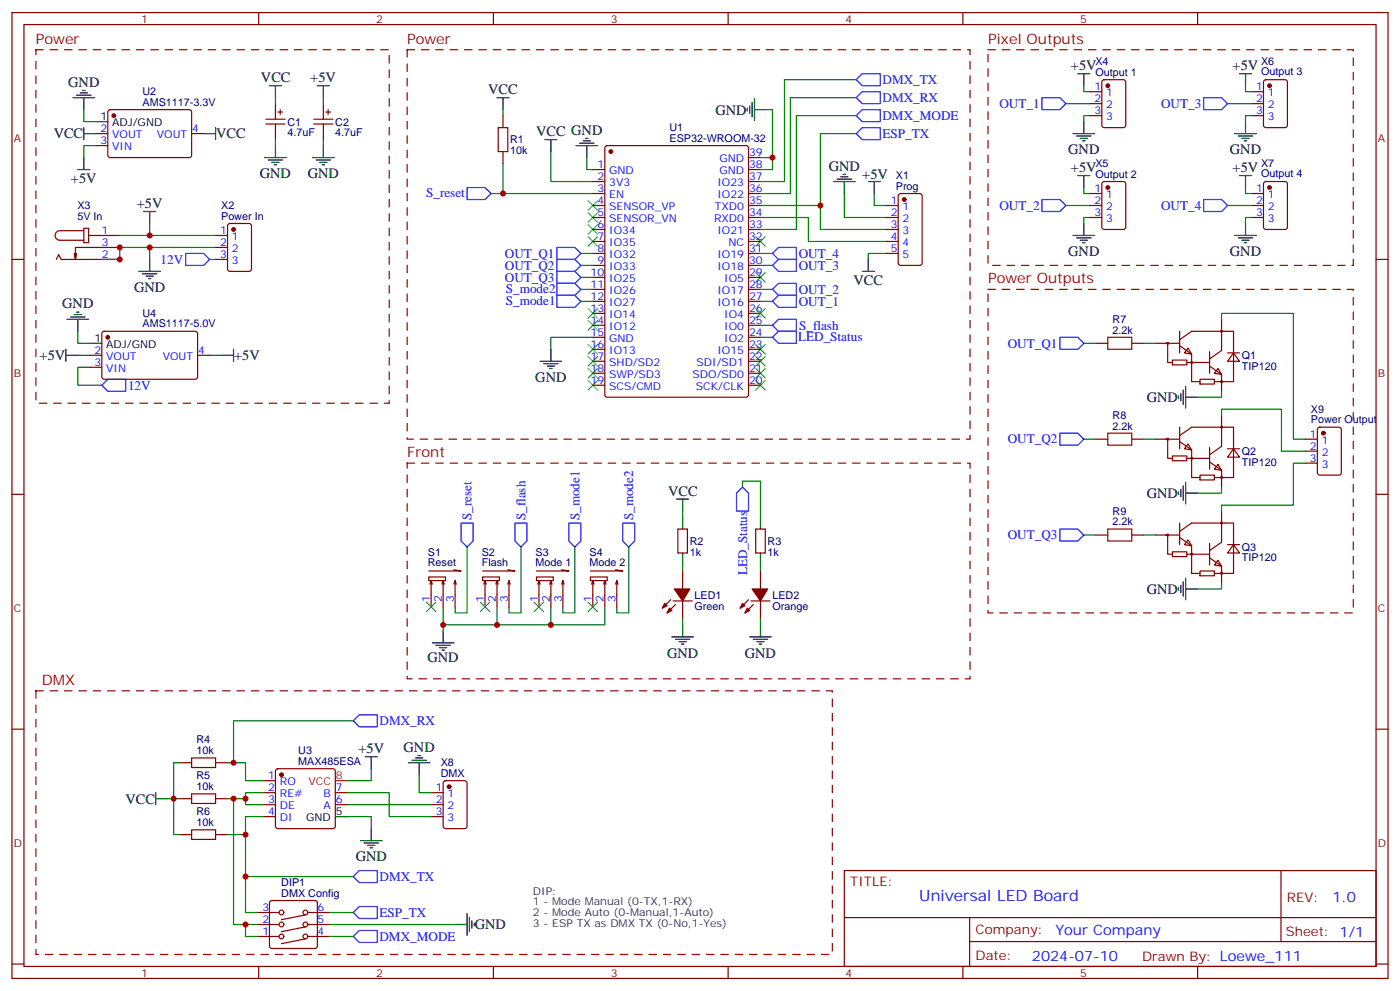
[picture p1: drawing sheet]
<svg xmlns="http://www.w3.org/2000/svg" width="412mm" height="292mm" viewBox="0 0 412 292" stroke-linecap="round" stroke-linejoin="round" font-family="sans-serif">
<g fill="none" stroke="#870000" stroke-width=".35">
<path d="M3.5 3.7h405.4v284.3h-405.4zM7.1 7.2h398.2v277.3h-398.2zM76.2 3.7v3.5M145.3 3.7v3.5M214.5 3.7v3.5M283.6 3.7v3.5M352.8 3.7v3.5M28.2 39.3h3.5M32 32.5l.5-.2h23.5l.4 .7v13l-.7 .4-23.5-.1-.5-.6v-12.7zM56.4 39.3h3.6M78.3 35.1h5.7M78.3 36.5h5.7"/>
<path d="M81.1 30.5v4.6M81.1 36.5v4.6M81.8 33h1.5M82.5 32.3v1.4M92.4 35.1h5.7M92.4 36.5h5.7M95.2 30.5v4.6M95.2 36.5v4.6M96 33h1.4M96.7 32.3v1.4M146.8 37.6h2.8v7h-2.8zM148.2 34v3.6"/>
<path d="M321 27h3.6M321 30.5h3.6M321 34h3.6M324.8 23.7l.5-.2h5.6l.7 .4v13l-.5 .6-5.8 .1-.7-.5v-12.9zM368.7 27h3.5M368.7 30.5h3.5M368.7 34h3.5M372.4 23.7l.5-.2h5.6l.7 .4v13l-.4 .6-5.9 .1-.7-.5v-12.9zM28.2 42.9h3.5M148.2 44.6v3.6M174.6 49.9h3.6M174.6 53.4h3.6"/>
<path d="M174.6 57h3.6M178.4 43.1l.5-.2h40.9l.6 .4 .1 72.9-.5 .7h-41.1l-.7-.4v-72.9zM220.5 49.9h3.5M220.5 53.4h3.5M220.5 57h3.5M220.5 46.4h3.5M264.8 57.2l.5-.2h5.6l.7 .4v20l-.4 .7h-5.9l-.7-.4v-20zM321 57h3.6M324.8 53.7l.5-.3h5.6l.7 .5v13l-.5 .6-5.8 .1-.7-.5v-12.9zM368.7 57h3.5M372.4 53.7l.5-.3h5.6l.7 .5v13l-.4 .6-5.9 .1-.7-.5v-12.9zM3.5 76.4h3.6"/>
<path d="M16.6 76.4l.7-1.4 .7 1.4h17.3M22.6 74.6l-.4 1.8M24.7 67.2h1.4v4.2h-1.4zM24.7 67.9h-7.1a1.41 1.41 0 0 0-1.4 1.4 1.41 1.41 0 0 0 1.4 1.4h7.1M26.1 69.3h9.2M35.3 72.8h-13.1v3.6l-.3-1.8M63.5 76.4h3.5M63.5 72.8h3.5M63.5 69.3h3.5M67.3 66l.4-.2h5.7l.6 .4 .1 13-.5 .6-5.9 .1-.6-.5-.1-12.9zM174.6 60.5h3.6M174.6 64h3.6"/>
<path d="M174.6 67.6h3.6M174.6 71.1h3.6M174.6 74.6h3.6M174.6 78.1h3.6M220.5 60.5h3.5M220.5 64h3.5M220.5 67.6h3.5M220.5 71.1h3.5M220.5 74.6h3.5M220.5 78.1h3.5M261.1 60.5h3.5M261.1 64h3.5"/>
<path d="M261.1 67.6h3.5M261.1 71.1h3.5M261.1 74.6h3.5M321 60.5h3.6M321 64h3.6M368.7 60.5h3.5M368.7 64h3.5M405.3 76.4h3.6M30.2 97.7l.5-.2 27.1 .1 .4 .6-.1 13-.6 .5-27.1-.1-.4-.7v-12.7zM174.6 81.7h3.6M174.6 85.2h3.6M174.6 88.7h3.6"/>
<path d="M174.6 92.3h3.6M174.6 95.8h3.6M174.6 99.3h3.6M220.5 81.7h3.5M220.5 85.2h3.5M220.5 88.7h3.5M220.5 92.3h3.5M220.5 95.8h3.5M220.5 99.3h3.5M347.5 97.5v6.4M359.8 94v9.2l-3.5 2.5M26.5 104.6h3.5"/>
<path d="M26.5 108.1h3.5M58.2 104.6h3.5M174.6 102.8h3.6M174.6 106.4h3.6M174.6 109.9h3.6M174.6 113.4h3.6M220.5 102.8h3.5M220.5 106.4h3.5M220.5 109.9h3.5M220.5 113.4h3.5M322.8 101.1h3.5M333.4 101.1h3.5"/>
<path d="M340.4 101.1h7.1M344 101.1v5.6h1.4M345.4 106h4.2v1.4h-4.2zM347.5 100l3.5-2.5h12.4v14.9h-3.6M347.5 101.8l3.5 2.4v8.2h2.5M349.6 106.7h6.7M350 102.5l1 1.7-2.1-.3zM353.5 111.7h4.2v1.4h-4.2zM356.3 107.8l3.5 2.4v2.2h-2.1M356.3 103.5v6.4M358.8 108.5l1 1.7-2.1-.3zM359.8 111.7v3.5"/>
<path d="M361.6 103.9h3.5M363.4 103.9l1.7 2.5h-3.5zM322.8 129.3h3.5M333.4 129.3h3.5M340.4 129.3h7.1M344 129.3v5.6h1.4M345.4 134.2h4.2v1.4h-4.2zM347.5 128.2l3.5-2.4h12.4v14.8h-3.6M347.5 130l3.5 2.5v8.1h2.5M347.5 125.8v6.3M349.6 134.9h6.7M350 130.7l1 1.8-2.1-.4z"/>
<path d="M353.5 139.9h4.2v1.4h-4.2zM356.3 136l3.5 2.5v2.1h-2.1M356.3 131.8v6.3M358.8 136.7l1 1.8-2.1-.4zM359.8 122.2v9.2l-3.5 2.5M359.8 139.9v3.5M361.6 132.1h3.5M363.4 132.1l1.7 2.5h-3.5zM384.5 129.3h3.6M384.5 132.8h3.6M384.5 136.3h3.6M388.3 126l.5-.2h5.6l.7 .4v13l-.5 .6-5.8 .1-.7-.5v-12.9z"/>
<path d="M3.5 145.5h3.6M199.7 155.8h2.8v7h-2.8zM222.6 155.8h2.8v7h-2.8zM322.8 157.5h3.5M333.4 157.5h3.5M340.4 157.5h7.1M344 157.5v5.7h1.4M347.5 156.5l3.5-2.5h12.4v14.8h-3.6M347.5 158.2l3.5 2.5v8.1h2.5M347.5 154v6.3M350 158.9l1 1.8-2.1-.4zM356.3 160v6.3"/>
<path d="M359.8 150.5v9.1l-3.5 2.5M405.3 145.5h3.6M126.3 169.9h4.9v1h-4.9zM127 170.9l-.4 1.1M127.4 172l-.4-1.1v7.8M130.5 170.9l-.3 1.1M130.9 172l-.4-1.1v7.8M133.7 167.7l2.1 .4h-9.5M134.1 170.9l-.4 1.1M134.4 172l-.3-1.1v7.8M142.2 169.9h4.9v1h-4.9zM142.9 170.9l-.4 1.1"/>
<path d="M143.2 172l-.3-1.1v7.8M146.4 170.9l-.4 1.1M146.8 172l-.4-1.1v7.8M149.6 167.7l2.1 .4h-9.5M149.9 170.9l-.3 1.1M150.3 172l-.4-1.1v7.8M158 169.9h5v1h-5zM158.7 170.9l-.3 1.1M159.1 172l-.4-1.1v7.8M162.3 170.9l-.4 1.1M162.6 172l-.3-1.1v7.8M165.5 167.7l2.1 .4h-9.6"/>
<path d="M165.8 170.9l-.3 1.1M166.2 172l-.4-1.1v7.8M173.9 169.9h5v1h-5zM174.6 170.9l-.3 1.1M175 172l-.4-1.1v7.8M178.2 170.9l-.4 1.1M178.5 172l-.3-1.1v7.8M181.3 167.7l2.1 .4h-9.5M181.7 170.9l-.4 1.1M182 172l-.3-1.1v7.8M197.6 176.6l-2.5 2.4M198.3 176.9h5.6"/>
<path d="M199 178l-2.5 2.4M201.1 168.1v5.3M201.1 176.9v5.3M220.5 176.6l-2.5 2.4M221.2 176.9h5.6M221.9 178l-2.5 2.4M224 168.1v5.3M224 176.9v5.3M345.4 162.5h4.2v1.4h-4.2zM349.6 163.2h6.7M353.5 168.1h4.2v1.4h-4.2zM356.3 164.2l3.5 2.5v2.1h-2.1"/>
<path d="M358.8 164.9l1 1.8-2.1-.4zM359.8 168.1v3.5M361.6 160.3h3.5M363.4 160.3l1.7 2.5h-3.5zM3.5 214.7h3.6M405.3 214.7h3.6M52.9 235.1h3.5M52.9 224.5h3.5M56.4 233.7h7.1v2.8h-7.1zM56.4 223.1h7.1v2.9h-7.1zM63.5 235.1h3.5M63.5 224.5h3.5"/>
<path d="M77.6 229.8h3.5M77.6 233.4h3.5M77.6 236.9h3.5M81.4 226.5l.4-.2h16.3l.5 .2 .2 .5v16.2l-.3 .5-.4 .2h-16.3l-.5-.2-.2-.5v-16.2zM98.8 233.4h3.5M98.8 236.9h3.5M127 233.4h3.5M127 236.9h3.5M130.8 230l.4-.2h5.7l.6 .5 .1 12.9-.5 .7h-5.9l-.6-.4-.1-13zM52.9 245.7h3.5M56.4 244.3h7.1v2.8h-7.1zM63.5 245.7h3.5"/>
<path d="M77.6 240.4h3.5M127 240.4h3.5M248.7 256.3h156.6v28.2h-156.6zM377.3 256.3v20.9M75.8 268.6h6.4M75.8 272.2h6.4M75.8 275.7h6.4M79.6 265.3l.5-.2h12.7l.5 .2 .2 .5v12.7l-.2 .5-.5 .2h-12.7l-.5-.2-.2-.5v-12.7zM90 269.3l-7.1 1.5M90 272.9l-7.1 1.4M90 276.4l-7.1 1.4M90.7 268.6h6.3"/>
<path d="M90.7 272.2h6.3M90.7 275.7h6.3M248.7 270.1h156.5M285.6 277.2h119.6M285.6 270.1v14.2M3.5 283.8h3.6M76.2 284.5v3.5M145.3 284.5v3.5M214.5 284.5v3.5M283.6 284.5v3.5M352.8 284.5v3.5M405.3 283.8h3.6"/>
<circle cx="359.8" cy="97.5" r=".26"/>
<circle cx="344" cy="101.1" r=".26"/>
<circle cx="351" cy="106.7" r=".26"/>
<circle cx="359.8" cy="112.4" r=".26"/>
<circle cx="344" cy="129.3" r=".26"/>
<circle cx="351" cy="134.9" r=".26"/>
<circle cx="359.8" cy="125.8" r=".26"/>
<circle cx="344" cy="157.5" r=".26"/>
<circle cx="359.8" cy="154" r=".26"/>
<circle cx="359.8" cy="140.6" r=".26"/>
<circle cx="351" cy="163.2" r=".26"/>
<circle cx="359.8" cy="168.8" r=".26"/>
<circle cx="82.9" cy="272.2" r=".71"/>
<circle cx="82.9" cy="275.7" r=".71"/>
<circle cx="82.9" cy="268.6" r=".71"/>
<circle cx="90" cy="268.6" r=".71"/>
<circle cx="90" cy="272.2" r=".71"/>
<circle cx="90" cy="275.7" r=".71"/>
</g>
<g fill="none" stroke="#3c3" stroke-width=".35">
<path d="M173.2 59.1l2.8 2.8M176 59.1l-2.8 2.8M173.2 69.7l2.8 2.8M173.2 66.1l2.8 2.9M173.2 62.6l2.8 2.8M176 69.7l-2.8 2.8M176 66.1l-2.8 2.9M176 62.6l-2.8 2.8M222.6 69.7l2.8 2.8M225.4 69.7l-2.8 2.8M173.2 94.4l2.8 2.8M173.2 90.8l2.8 2.9"/>
<path d="M176 94.4l-2.8 2.8M176 90.8l-2.8 2.9M222.6 80.3l2.8 2.8M222.6 90.8l2.8 2.9M225.4 80.3l-2.8 2.8M225.4 90.8l-2.8 2.9M173.2 112l2.8 2.8M173.2 108.5l2.8 2.8M173.2 105l2.8 2.8M173.2 101.4l2.8 2.8M176 112l-2.8 2.8M176 108.5l-2.8 2.8"/>
<path d="M176 105l-2.8 2.8M176 101.4l-2.8 2.8M222.6 101.4l2.8 2.8M222.6 105l2.8 2.8M222.6 108.5l2.8 2.8M222.6 112l2.8 2.8M225.4 101.4l-2.8 2.8M225.4 105l-2.8 2.8M225.4 108.5l-2.8 2.8M225.4 112l-2.8 2.8M125.6 177.3l2.8 2.8M128.4 177.3l-2.8 2.8"/>
<path d="M141.5 177.3l2.8 2.8M144.3 177.3l-2.8 2.8M157.3 177.3l2.9 2.8M160.2 177.3l-2.9 2.8M173.2 177.3l2.8 2.8M176 177.3l-2.8 2.8"/>
</g>
<g fill="none" stroke="#008700" stroke-width=".35">
<path d="M24.7 32.3v3.5h3.5M81.1 28.8v1.7M95.2 28.8v1.7M148.2 32.3v1.7M225.8 32.3h1.7v14.1h-3.5M252.2 39.3h-10.5v21.2M252.2 34h-17.6v33.6h-10.6M252.2 28.8h-19.4v28.2h-8.8M252.2 23.5h-21.1v29.9h-7.1M314 30.5h7M319.3 25.2v1.8h1.7M321 34h-1.7v1.8"/>
<path d="M361.6 30.5h7.1M366.9 25.2v1.8h1.8M368.7 34h-1.8v1.8M28.2 42.9h-3.5v3.5M81.1 41.1v1.8M95.2 41.1v1.8M144.6 57h3.6M148.2 48.2v8.8h26.4M162.3 44.6v8.8h12.3M172.9 46.4v3.5h1.7M227.5 46.4v3.5h-3.5M248.7 57v7h12.4"/>
<path d="M257.5 57v3.5h3.6M319.3 55.2v1.8h1.7M366.9 55.2v1.8h1.8M35.3 69.3h8.8M44.1 65.8v3.5h19.4M44.1 72.8h-8.8v3.6h-5.3M61.7 76.4h1.8M63.5 72.8h-19.4v3.6M171.1 74.6h3.5M171.1 78.1h3.5M224 60.5h17.7v7.1h19.4M224 64h14.1v7.1h23"/>
<path d="M224 74.6h3.5M224 78.1h3.5M261.1 74.6h-5.3v1.8M314 60.5h7M321 64h-1.7v1.8M361.6 60.5h7.1M368.7 64h-1.8v1.8M22.9 97.5v3.6h3.6M171.1 88.7h3.5M171.1 85.2h3.5M171.1 81.7h3.5M174.6 99.3h-12.3v3.5"/>
<path d="M224 95.8h3.5M224 88.7h3.5M224 85.2h3.5M224 99.3h3.5M359.8 94v-1.7h21.2v37h3.5M22.9 104.6h3.6M26.5 108.1h-3.6v5.3h7.1M61.7 104.6h3.6M319.3 101.1h3.5M336.9 101.1h3.5M359.8 115.2v1.7h-7M319.3 129.3h3.5"/>
<path d="M336.9 129.3h3.5M359.8 122.2v-1.7h17.7v12.3h7M384.5 136.3h-3.5v12.4h-21.2v1.8M201.1 150.5v1.7M218.7 143.4v-1.8h5.3v10.6M319.3 157.5h3.5M336.9 157.5h3.5M359.8 143.4v1.8h-7M130.5 178.7v7M137.6 161v19.4h-3.5v-1.7M146.4 178.7v5.3h-15.9M153.5 161v19.4h-3.6v-1.7"/>
<path d="M162.3 178.7v5.3h-15.9M169.3 161v19.4h-3.5v-1.7M178.2 178.7v5.3h-15.9M185.2 161v19.4h-3.5v-1.7M201.1 166.3v1.8M224 166.3v1.8M359.8 171.6v1.8h-7M201.1 182.2v1.8M224 182.2v1.8M104.1 212.2h-35.3v12.3M49.4 235.1h1.8v10.6h1.7M52.9 224.5h-1.7v10.6h1.7"/>
<path d="M67 235.1h5.3v1.8h5.3M67 224.5h5.3v5.3h5.3M68.8 235.1v37.1h7M77.6 233.4h-5.3v1.7M102.3 233.4h12.4v7h12.3M102.3 236.9h24.7M109.4 226.3v3.5h-7.1M123.5 228.1v5.3h3.5M72.3 245.7v12.4h31.8M72.3 258.1v10.5h3.5M77.6 240.4h-5.3v5.3h-5.3M102.3 240.4h7.1v3.5"/>
<path d="M72.3 272.2v3.5h3.5M97 268.6h7.1M97 275.7h7.1M97 272.2h37.1"/>
</g>
<g fill="none" stroke="#000" stroke-width=".35">
<path d="M21.5 28.8h6.4M22.6 28h4.2M23.6 27.3h2.2M24.3 26.6h.7M24.7 28.8v3.5M24.7 37.6v3.5M24.7 39.3h3.5M28.2 35.8h3.5M60 39.3h3.5M63.5 37.6v3.5M79.4 25.2h3.5M81.1 25.2v3.6"/>
<path d="M93.5 25.2h3.5M95.2 25.2v3.6M146.4 28.8h3.5M148.2 28.8v3.5M220.1 31.9v.7M220.8 31.2v2.1M221.5 30.2v4.2M222.2 32.3h3.6M222.2 29.1v6.4M316.1 39.3h6.3M317.5 21.7h3.5M319.3 21.7v3.5"/>
<path d="M319.3 35.8v3.5M363.7 39.3h6.4M365.1 21.7h3.6M366.9 21.7v3.5M366.9 35.8v3.5M22.9 49.9h3.6M24.7 46.4v3.5M78 46.4h6.3M79 47.1h4.3M80.1 47.8h2.1M80.8 48.5h.7M81.1 42.9v3.5"/>
<path d="M92.1 46.4h6.3M93.1 47.1h4.3M94.2 47.8h2.1M94.9 48.5h.7M95.2 42.9v3.5M160.5 41.1h3.5M162.3 41.1v3.5M169.7 42.9h6.3M170.7 42.2h4.3M171.8 41.5h2.1M172.5 40.7h.7M172.9 42.9v3.5"/>
<path d="M245.5 53.4h6.4M246.6 52.7h4.2M247.6 52h2.2M248.4 51.3h.7M248.7 53.4v3.6M255.8 53.4h3.5M257.5 53.4v3.6M317.1 40h4.3M317.5 51.7h3.5M318.2 40.7h2.1M318.9 41.5h.7M319.3 51.7v3.5"/>
<path d="M364.8 40h4.2M365.1 51.7h3.6M365.8 40.7h2.1M366.5 41.5h.7M366.9 51.7v3.5M40.9 79.9h6.4M42.3 62.3h3.6M44.1 62.3v3.5M44.1 76.4v3.5M254 79.9h3.5M255.8 76.4v3.5M316.1 69.3h6.3"/>
<path d="M317.1 70h4.3M318.2 70.7h2.1M318.9 71.4h.7M319.3 65.8v3.5M363.7 69.3h6.4M364.8 70h4.2M365.8 70.7h2.1M366.5 71.4h.7M366.9 65.8v3.5M19.8 94h6.3M20.8 93.3h4.2M21.9 92.6h2.1"/>
<path d="M22.6 91.9h.7M22.9 94v3.5M42 80.6h4.2M43 81.3h2.2M43.7 82h.7M19.4 104.6h3.5M19.4 102.8v3.6M26.5 101.1h3.5M65.3 104.6h3.5M68.8 102.8v3.6M159.1 106.4h6.4M160.2 107.1h4.2"/>
<path d="M161.2 107.8h2.1M161.9 108.5h.7M162.3 102.8v3.6M347.1 116.6v.7M347.8 115.9v2.1M348.5 114.8v4.3M349.2 113.8v6.3M349.2 116.9h3.6M199.3 146.9h3.5M201.1 146.9v3.6M201.1 152.2v3.6M224 152.2v3.6"/>
<path d="M347.1 144.8v.7M347.8 144.1v2.1M348.5 143.1v4.2M349.2 142v6.3M349.2 145.2h3.6M201.1 162.8v3.5M224 162.8v3.5M347.1 173v.7M347.8 172.3v2.1M348.5 171.3v4.2M349.2 173.4h3.6M349.2 170.2v6.4"/>
<path d="M127.4 189.3h6.3M128.4 190h4.2M129.5 190.7h2.1M130.2 191.4h.7M130.5 185.7v3.6M197.9 187.5h6.4M199 188.2h4.2M200 188.9h2.1M200.7 189.6h.7M201.1 184v3.5M220.8 187.5h6.4M221.9 188.2h4.2"/>
<path d="M223 188.9h2.1M223.7 189.6h.7M224 184v3.5M45.9 235.1h3.5M45.9 233.4v3.5M107.6 222.8h3.5M109.4 222.8v3.5M120.3 224.5h6.3M121.4 223.8h4.2M122.4 223.1h2.1M123.1 222.4h.7M123.5 224.5v3.6"/>
<path d="M98.8 240.4h3.5M106.2 247.5h6.3M107.2 248.2h4.3M108.3 248.9h2.1M109 249.6h.7M109.4 243.9v3.6M134.1 272.2h3.5M137.6 269v6.3M138.3 270.1v4.2M139 271.1v2.1M139.7 271.8v.7"/>
</g>
<g fill="#870000" stroke="#870000" stroke-width=".35">
<path d="M198.6 173.4h4.6l-2.1 3.5z"/>
<path d="M195.8 177.6l.7 .7-1.4 .7z"/>
<path d="M197.2 179l.7 .7-1.4 .7z"/>
<path d="M221.5 173.4h4.6l-2.1 3.5z"/>
<path d="M218.7 177.6l.7 .7-1.4 .7z"/>
<path d="M220.1 179l.7 .7-1.4 .7z"/>
<circle cx="179.9" cy="44.6" r=".53"/>
<circle cx="33.5" cy="34" r=".53"/>
<circle cx="373.9" cy="25.2" r=".53"/>
<circle cx="373.9" cy="55.2" r=".53"/>
<circle cx="82.9" cy="228.1" r=".53"/>
<circle cx="132.3" cy="231.6" r=".53"/>
<circle cx="326.3" cy="25.2" r=".53"/>
<circle cx="326.3" cy="55.2" r=".53"/>
<circle cx="389.8" cy="127.5" r=".53"/>
<circle cx="68.8" cy="67.6" r=".53"/>
<circle cx="266.3" cy="58.7" r=".53"/>
<circle cx="31.7" cy="99.3" r=".53"/>
</g>
<g fill="none" stroke="#00f" stroke-width=".35">
<path d="M252.2 39.3l1.8-1.7h5.3v3.5h-5.3zM252.2 28.8l1.8-1.8h5.3v3.5h-5.3zM252.2 23.5l1.8-1.8h5.3v3.5h-5.3zM252.2 34l1.8-1.7h5.3v3.5h-5.3zM306.9 28.8h5.3l1.8 1.7-1.8 1.8h-5.3zM354.5 28.8h5.3l1.8 1.7-1.8 1.8h-5.3zM137.6 55.2h5.3l1.7 1.8-1.7 1.7h-5.3zM306.9 58.7h5.3l1.8 1.8-1.8 1.8h-5.3zM354.5 58.7h5.3l1.8 1.8-1.8 1.8h-5.3zM54.7 74.6h5.3l1.7 1.8-1.7 1.7h-5.3zM164 72.8h5.3l1.8 1.8-1.8 1.8h-5.3zM164 76.4h5.3l1.8 1.7-1.8 1.8h-5.3z"/>
<path d="M164 79.9h5.3l1.8 1.8-1.8 1.7h-5.3zM227.5 74.6l1.8-1.8h5.3v3.6h-5.3zM227.5 78.1l1.8-1.7h5.3v3.5h-5.3zM164 87h5.3l1.8 1.7-1.8 1.8h-5.3zM164 83.4h5.3l1.8 1.8-1.8 1.8h-5.3zM227.5 95.8l1.8-1.8h5.3v3.5h-5.3zM227.5 99.3l1.8-1.8h5.3v3.6h-5.3zM227.5 88.7l1.8-1.7h5.3v3.5h-5.3zM227.5 85.2l1.8-1.8h5.3v3.6h-5.3zM312.2 99.3h5.3l1.8 1.8-1.8 1.7h-5.3zM30 113.4l1.7-1.7h5.3v3.5h-5.3zM312.2 127.5h5.3l1.8 1.8-1.8 1.8h-5.3z"/>
<path d="M135.8 154h3.5v5.3l-1.7 1.7-1.8-1.7zM151.7 154h3.5v5.3l-1.7 1.7-1.8-1.7zM167.6 154h3.5v5.3l-1.8 1.7-1.7-1.7zM183.4 154h3.6v5.3l-1.8 1.7-1.8-1.7zM218.7 143.4l1.8 1.8v5.3h-3.5v-5.3zM312.2 155.8h5.3l1.8 1.7-1.8 1.8h-5.3zM104.1 212.2l1.7-1.8h5.3v3.6h-5.3zM104.1 258.1l1.7-1.8h5.3v3.5h-5.3zM105.8 273.9h5.3v3.6h-5.3l-1.7-1.8zM105.8 266.9h5.3v3.5h-5.3l-1.7-1.8z"/>
</g>
<path d="M10.6 14.6h104.1v104.1h-104.1zM119.9 14.6h165.9v114.7h-165.9zM291 14.6h107.6v63.5h-107.6zM291 85.2h107.6v95.2h-107.6zM119.9 136.3h165.9v63.5h-165.9zM10.6 203.4h234.6v77.6h-234.6z" fill="none" stroke="#900" stroke-width=".35" stroke-dasharray="2.1 2.1"/>
<path d="M98.8 229.8h3.5" fill="none" stroke="#f00" stroke-width=".35"/>
<path d="M326.3 99.3h7.1v3.5h-7.1zM326.3 127.5h7.1v3.6h-7.1zM326.3 155.8h7.1v3.5h-7.1z" fill="none" stroke="#a10000" stroke-width=".35"/>
<g fill="#c00">
<circle cx="130.5" cy="184" r=".88"/>
<circle cx="146.4" cy="184" r=".88"/>
<circle cx="162.3" cy="184" r=".88"/>
<circle cx="148.2" cy="57" r=".88"/>
<circle cx="44.1" cy="69.3" r=".88"/>
<circle cx="44.1" cy="72.8" r=".88"/>
<circle cx="35.3" cy="72.8" r=".88"/>
<circle cx="35.3" cy="76.4" r=".88"/>
<circle cx="241.7" cy="60.5" r=".88"/>
<circle cx="227.5" cy="46.4" r=".88"/>
<circle cx="72.3" cy="235.1" r=".88"/>
<circle cx="51.2" cy="235.1" r=".88"/>
<circle cx="72.3" cy="245.7" r=".88"/>
<circle cx="68.8" cy="224.5" r=".88"/>
<circle cx="72.3" cy="258.1" r=".88"/>
<circle cx="68.8" cy="235.1" r=".88"/>
<circle cx="72.3" cy="272.2" r=".88"/>
</g>
<text font-size="4.6" fill="#00f" x="270.8" y="265.3">Universal LED Board</text>
<g font-size="4.2" fill="#900">
<text x="10.6" y="12.9">Power</text>
<text x="119.9" y="12.9">Power</text>
<text x="291" y="12.9">Pixel Outputs</text>
<text x="291" y="83.4">Power Outputs</text>
<text x="119.9" y="134.6">Front</text>
<text x="12.3" y="201.6">DMX</text>
</g>
<g font-size="4.2">
<text x="315.5" y="20.6">+5V</text>
<text x="363.1" y="20.6">+5V</text>
<text x="20.1" y="25.5">GND</text>
<text x="76.9" y="24.2">VCC</text>
<text x="91.4" y="24.2">+5V</text>
<text x="143.8" y="27.7">VCC</text>
<text x="210.8" y="33.7">GND</text>
<text x="15.8" y="40.8">VCC</text>
<text x="63.7" y="40.8">VCC</text>
<text x="157.9" y="40">VCC GND</text>
<text x="314.7" y="45.4">GND</text>
<text x="362.3" y="45.4">GND</text>
<text x="20.9" y="53.9">+5V</text>
<text x="76.6" y="52.5">GND</text>
<text x="90.7" y="52.5">GND</text>
<text x="244.1" y="50.2">GND</text>
<text x="254" y="52.7">+5V</text>
<text x="315.5" y="50.6">+5V</text>
<text x="363.1" y="50.6">+5V</text>
<text x="40.3" y="61.2">+5V</text>
<text x="314.7" y="75.4">GND</text>
<text x="362.3" y="75.4">GND</text>
<text x="251.4" y="83.9">VCC</text>
<text x="39.5" y="86">GND</text>
<text x="18.3" y="90.8">GND</text>
<text x="11.7" y="106">+5V</text>
<text x="69" y="106">+5V</text>
<text x="157.7" y="112.4">GND</text>
<text x="337.8" y="118.4">GND</text>
<text x="196.8" y="145.9">VCC</text>
<text x="337.8" y="146.6">GND</text>
<text x="337.8" y="174.8">GND</text>
<text x="125.9" y="194.9">GND</text>
<text x="196.5" y="193.6">GND</text>
<text x="219.4" y="193.6">GND</text>
<text x="105.6" y="221.7">+5V</text>
<text x="118.9" y="221.3">GND</text>
<text x="37" y="236.6">VCC</text>
<text x="104.8" y="253.6">GND</text>
<text x="139.9" y="273.6">GND</text>
</g>
<g font-size="4.2" fill="#00f">
<text x="392.5" y="265.6">1.0</text>
<text x="310.9" y="275.1">Your Company</text>
<text x="304" y="282.9">2024-07-10</text>
</g>
<g font-size="3.9" fill="#00f">
<text x="260" y="24.8">DMX_TX</text>
<text x="259.9" y="35.4">DMX_MODE</text>
<text x="260" y="30.1">DMX_RX</text>
<text x="294.4" y="31.8">OUT_1</text>
<text x="342" y="31.8">OUT_3</text>
<text x="260" y="40.7">ESP_TX</text>
<text x="125.5" y="58.1">S_reset</text>
<text x="294.4" y="61.8">OUT_2</text>
<text x="342" y="61.8">OUT_4</text>
<text x="47.3" y="77.6">12V</text>
<text x="148.7" y="75.9">OUT_Q1</text>
<text x="235.3" y="75.9">OUT_4</text>
<text x="148.7" y="79.4">OUT_Q2</text>
<text x="148.7" y="82.9">OUT_Q3</text>
<text x="235.3" y="79.4">OUT_3</text>
<text x="149" y="89.9">S_mode1</text>
<text x="149" y="86.3">S_mode2</text>
<text x="235.3" y="90">OUT_1</text>
<text x="235.3" y="86.4">OUT_2</text>
<text x="235.1" y="100.5">LED_Status</text>
<text x="235.4" y="97.1">S_flash</text>
<text x="296.9" y="102.3">OUT_Q1</text>
<text x="37.7" y="114.8">12V</text>
<text x="296.9" y="130.5">OUT_Q2</text>
<text x="138.9" y="153.2" transform="rotate(-90 138.9 153.2)">S_reset</text>
<text x="154.8" y="153.2" transform="rotate(-90 154.8 153.2)">S_flash</text>
<text x="170.7" y="153.2" transform="rotate(-90 170.7 153.2)">S_mode1</text>
<text x="186.5" y="153.2" transform="rotate(-90 186.5 153.2)">S_mode2</text>
<text x="296.9" y="158.8">OUT_Q3</text>
<text x="220" y="169.4" transform="rotate(-90 220 169.4)">LED_Status</text>
<text x="111.8" y="213.6">DMX_RX</text>
<text x="111.8" y="259.4">DMX_TX</text>
<text x="111.8" y="270">ESP_TX</text>
<text x="111.8" y="277.1">DMX_MODE</text>
</g>
<g font-size="3.9" fill="#800">
<text x="250.5" y="260.9">TITLE:</text>
<text x="379.1" y="265.6">REV:</text>
<text x="287.4" y="275.1">Company:</text>
<text x="378.7" y="275.7">Sheet: 1/1</text>
<text x="287.4" y="282.8">Date:</text>
<text x="336.4" y="282.8">Drawn By: Loewe_111</text>
</g>
<g font-size="3.2" fill="#800">
<text x="41.6" y="6.7">1</text>
<text x="110.8" y="6.7">2</text>
<text x="179.9" y="6.7">3</text>
<text x="249.1" y="6.7">4</text>
<text x="318.2" y="6.7">5</text>
<text x="4.1" y="41.8">A</text>
<text x="405.9" y="41.8">A</text>
<text x="4.1" y="110.9">B</text>
<text x="405.9" y="110.9">B</text>
<text x="4.1" y="180.1">C</text>
<text x="405.9" y="180.1">C</text>
<text x="4.1" y="249.2">D</text>
<text x="405.9" y="249.2">D</text>
<text x="41.6" y="287.5">1</text>
<text x="110.8" y="287.5">2</text>
<text x="179.9" y="287.5">3</text>
<text x="249.1" y="287.5">4</text>
<text x="318.2" y="287.5">5</text>
</g>
<g font-size="3.2" fill="#000080">
<text x="322.7" y="22.3">Output 1</text>
<text x="322.7" y="19.2">X4</text>
<text x="371.5" y="22.2">Output 3</text>
<text x="371.5" y="19.1">X6</text>
<text x="42" y="27.9">U2</text>
<text x="42" y="31.1">AMS1117-3.3V</text>
<text x="84.7" y="40.1">4.7uF</text>
<text x="84.7" y="37">C1</text>
<text x="98.8" y="40.1">4.7uF</text>
<text x="98.8" y="37">C2</text>
<text x="197.2" y="41.8">ESP32-WROOM-32</text>
<text x="197.2" y="38.6">U1</text>
<text x="150.3" y="45.4">10k</text>
<text x="150.3" y="42.2">R1</text>
<text x="263.9" y="52.6">X1</text>
<text x="322.7" y="52.3">Output 2</text>
<text x="322.7" y="49.2">X5</text>
<text x="371.5" y="52.2">Output 4</text>
<text x="371.5" y="49">X7</text>
<text x="263.9" y="55.8">Prog</text>
<text x="22.8" y="64.6">5V In</text>
<text x="22.8" y="61.5">X3</text>
<text x="65.1" y="64.6">Power In</text>
<text x="65.1" y="61.5">X2</text>
<text x="42" y="93.3">U4</text>
<text x="327.7" y="95.1">R7</text>
<text x="42" y="96.4">AMS1117-5.0V</text>
<text x="327.7" y="98.2">2.2k</text>
<text x="365.8" y="105.7">Q1</text>
<text x="365.8" y="108.8">TIP120</text>
<text x="327.7" y="123.3">R8</text>
<text x="386.2" y="124.6">Power Output</text>
<text x="386.2" y="121.5">X9</text>
<text x="327.7" y="126.5">2.2k</text>
<text x="365.8" y="137.1">TIP120</text>
<text x="365.8" y="133.9">Q2</text>
<text x="327.7" y="154.7">2.2k</text>
<text x="327.7" y="151.5">R9</text>
<text x="203.2" y="160.5">R2</text>
<text x="226.1" y="160.5">R3</text>
<text x="126" y="166.7">Reset</text>
<text x="126" y="163.6">S1</text>
<text x="141.9" y="166.7">Flash</text>
<text x="141.9" y="163.6">S2</text>
<text x="157.8" y="166.7">Mode 1</text>
<text x="157.8" y="163.6">S3</text>
<text x="173.7" y="166.7">Mode 2</text>
<text x="173.7" y="163.6">S4</text>
<text x="203.2" y="163.6">1k</text>
<text x="226.1" y="163.6">1k</text>
<text x="365.8" y="165.3">TIP120</text>
<text x="365.8" y="162.1">Q3</text>
<text x="204.6" y="179.5">Green</text>
<text x="204.6" y="176.3">LED1</text>
<text x="227.5" y="179.5">Orange</text>
<text x="227.5" y="176.3">LED2</text>
<text x="57.9" y="218.9">R4</text>
<text x="87.9" y="221.9">U3</text>
<text x="57.9" y="222.1">10k</text>
<text x="87.9" y="225.1">MAX485ESA</text>
<text x="129.8" y="225.4">X8</text>
<text x="57.9" y="232.7">10k</text>
<text x="57.9" y="229.4">R5</text>
<text x="129.8" y="228.6">DMX</text>
<text x="57.9" y="243.2">10k</text>
<text x="57.9" y="240">R6</text>
<text x="82.9" y="260.9">DIP1</text>
<text x="82.9" y="264.1">DMX Config</text>
</g>
<g font-size="3.2" fill="#00f">
<text x="322.4" y="26.6">1</text>
<text x="325.9" y="28.4">1</text>
<text x="370" y="26.6">1</text>
<text x="373.5" y="28.4">1</text>
<text x="322.4" y="30.2">2</text>
<text x="322.4" y="33.7">3</text>
<text x="325.9" y="31.9">2</text>
<text x="325.9" y="35.5">3</text>
<text x="370" y="30.2">2</text>
<text x="370" y="33.7">3</text>
<text x="373.5" y="31.9">2</text>
<text x="373.5" y="35.5">3</text>
<text x="29.6" y="39">2</text>
<text x="33.1" y="40.7">VOUT</text>
<text x="46.2" y="40.7">VOUT</text>
<text x="56.6" y="39">4</text>
<text x="29.6" y="42.5">3</text>
<text x="33.1" y="44.3">VIN</text>
<text x="211.9" y="47.8">GND</text>
<text x="220.7" y="46">39</text>
<text x="176" y="49.6">1</text>
<text x="176" y="53.1">2</text>
<text x="179.5" y="51.3">GND</text>
<text x="211.9" y="51.3">GND</text>
<text x="220.7" y="53.1">37</text>
<text x="220.7" y="49.6">38</text>
<text x="176" y="56.6">3</text>
<text x="179.5" y="54.9">3V3</text>
<text x="179.5" y="58.4">EN</text>
<text x="211.3" y="58.4">IO22</text>
<text x="211.3" y="54.9">IO23</text>
<text x="220.7" y="56.6">36</text>
<text x="322.4" y="56.6">1</text>
<text x="325.9" y="58.4">1</text>
<text x="370" y="56.6">1</text>
<text x="373.5" y="58.4">1</text>
<text x="176" y="60.1">4</text>
<text x="176" y="63.7">5</text>
<text x="179.5" y="61.9">SENSOR_VP</text>
<text x="179.5" y="65.4">SENSOR_VN</text>
<text x="210.3" y="65.4">RXD0</text>
<text x="210.6" y="61.9">TXD0</text>
<text x="220.7" y="63.7">34</text>
<text x="220.7" y="60.1">35</text>
<text x="262.4" y="60.1">1</text>
<text x="262.4" y="63.7">2</text>
<text x="265.9" y="61.9">1</text>
<text x="265.9" y="65.4">2</text>
<text x="322.4" y="60.1">2</text>
<text x="322.4" y="63.7">3</text>
<text x="325.9" y="61.9">2</text>
<text x="325.9" y="65.4">3</text>
<text x="370" y="60.1">2</text>
<text x="370" y="63.7">3</text>
<text x="373.5" y="61.9">2</text>
<text x="373.5" y="65.4">3</text>
<text x="30" y="69">1</text>
<text x="64.8" y="69">1</text>
<text x="68.3" y="70.7">1</text>
<text x="176" y="67.2">6</text>
<text x="176" y="70.7">7</text>
<text x="179.5" y="69">IO34</text>
<text x="211.3" y="69">IO21</text>
<text x="220.7" y="70.7">32</text>
<text x="220.7" y="67.2">33</text>
<text x="262.4" y="67.2">3</text>
<text x="262.4" y="70.7">4</text>
<text x="265.9" y="69">3</text>
<text x="30" y="72.5">3</text>
<text x="30" y="76">2</text>
<text x="64.8" y="72.5">2</text>
<text x="64.8" y="76">3</text>
<text x="68.3" y="74.3">2</text>
<text x="68.3" y="77.8">3</text>
<text x="176" y="74.3">8</text>
<text x="176" y="77.8">9</text>
<text x="179.5" y="72.5">IO35</text>
<text x="179.5" y="76">IO32</text>
<text x="211.3" y="76">IO19</text>
<text x="214.6" y="72.5">NC</text>
<text x="220.7" y="77.8">30</text>
<text x="220.7" y="74.3">31</text>
<text x="262.4" y="74.3">5</text>
<text x="265.9" y="72.5">4</text>
<text x="265.9" y="76">5</text>
<text x="173.9" y="81.3">10</text>
<text x="179.5" y="79.6">IO33</text>
<text x="179.5" y="83.1">IO25</text>
<text x="211.3" y="79.6">IO18</text>
<text x="213.3" y="83.1">IO5</text>
<text x="220.7" y="81.3">29</text>
<text x="173.9" y="84.8">11</text>
<text x="173.9" y="88.4">12</text>
<text x="179.5" y="86.6">IO26</text>
<text x="211.3" y="86.6">IO17</text>
<text x="220.7" y="88.4">27</text>
<text x="220.7" y="84.8">28</text>
<text x="173.9" y="91.9">13</text>
<text x="173.9" y="95.4">14</text>
<text x="179.5" y="90.1">IO27</text>
<text x="179.5" y="93.7">IO14</text>
<text x="211.3" y="90.1">IO16</text>
<text x="213.3" y="93.7">IO4</text>
<text x="220.7" y="95.4">25</text>
<text x="220.7" y="91.9">26</text>
<text x="173.9" y="99">15</text>
<text x="179.5" y="97.2">IO12</text>
<text x="179.5" y="100.7">GND</text>
<text x="213.3" y="100.7">IO2</text>
<text x="213.3" y="97.2">IO0</text>
<text x="220.7" y="99">24</text>
<text x="27.8" y="107.8">3</text>
<text x="27.8" y="104.2">2</text>
<text x="31.3" y="106">VOUT</text>
<text x="48" y="106">VOUT</text>
<text x="58.4" y="104.2">4</text>
<text x="173.9" y="102.5">16</text>
<text x="173.9" y="106">17</text>
<text x="179.5" y="104.2">IO13</text>
<text x="179.5" y="107.8">SHD/SD2</text>
<text x="205.2" y="107.8">SDI/SD1</text>
<text x="211.3" y="104.2">IO15</text>
<text x="220.7" y="106">22</text>
<text x="220.7" y="102.5">23</text>
<text x="31.3" y="109.5">VIN</text>
<text x="173.9" y="109.5">18</text>
<text x="173.9" y="113.1">19</text>
<text x="179.5" y="111.3">SWP/SD3</text>
<text x="204" y="111.3">SDO/SD0</text>
<text x="220.7" y="113.1">20</text>
<text x="220.7" y="109.5">21</text>
<text x="179.5" y="114.8">SCS/CMD</text>
<text x="205" y="114.8">SCK/CLK</text>
<text x="385.9" y="128.9">1</text>
<text x="389.4" y="130.7">1</text>
<text x="385.9" y="132.5">2</text>
<text x="385.9" y="136">3</text>
<text x="389.4" y="134.2">2</text>
<text x="389.4" y="137.8">3</text>
<text x="126.6" y="177.2" transform="rotate(-90 126.6 177.2)">1</text>
<text x="130.2" y="177.2" transform="rotate(-90 130.2 177.2)">2</text>
<text x="133.7" y="177.2" transform="rotate(-90 133.7 177.2)">3</text>
<text x="142.5" y="177.2" transform="rotate(-90 142.5 177.2)">1</text>
<text x="146" y="177.2" transform="rotate(-90 146 177.2)">2</text>
<text x="149.6" y="177.2" transform="rotate(-90 149.6 177.2)">3</text>
<text x="158.4" y="177.2" transform="rotate(-90 158.4 177.2)">1</text>
<text x="161.9" y="177.2" transform="rotate(-90 161.9 177.2)">2</text>
<text x="165.5" y="177.2" transform="rotate(-90 165.5 177.2)">3</text>
<text x="174.3" y="177.2" transform="rotate(-90 174.3 177.2)">1</text>
<text x="177.8" y="177.2" transform="rotate(-90 177.8 177.2)">2</text>
<text x="181.3" y="177.2" transform="rotate(-90 181.3 177.2)">3</text>
<text x="78.9" y="229.5">1</text>
<text x="78.9" y="233">2</text>
<text x="82.4" y="231.2">RO</text>
<text x="99" y="233">7</text>
<text x="128.3" y="233">1</text>
<text x="78.9" y="236.5">3</text>
<text x="82.4" y="234.8">RE#</text>
<text x="82.4" y="238.3">DE</text>
<text x="95.3" y="234.8">B</text>
<text x="95.3" y="238.3">A</text>
<text x="99" y="236.5">6</text>
<text x="128.3" y="236.5">2</text>
<text x="131.8" y="234.8">1</text>
<text x="131.8" y="238.3">2</text>
<text x="78.9" y="240.1">4</text>
<text x="82.4" y="241.8">DI</text>
<text x="128.3" y="240.1">3</text>
<text x="131.8" y="241.8">3</text>
<text x="77.4" y="268.3">3</text>
<text x="93.5" y="268.3">6</text>
<text x="77.4" y="275.3">1</text>
<text x="77.4" y="271.8">2</text>
<text x="93.5" y="275.3">4</text>
<text x="93.5" y="271.8">5</text>
</g>
<g font-size="3.2">
<text x="29.6" y="35.5">1</text>
<text x="33.1" y="37.2">ADJ/GND</text>
<text x="27.8" y="100.7">1</text>
<text x="31.3" y="102.5">ADJ/GND</text>
<text x="90.2" y="241.8">GND</text>
<text x="99" y="240.1">5</text>
</g>
<g font-size="3.2" fill="#f00">
<text x="90.9" y="231.2">VCC</text>
<text x="99" y="229.5">8</text>
</g>
<g font-size="3.2" fill="#333">
<text x="157" y="263.3">DIP:</text>
<text x="157" y="266.5">1 - Mode Manual (0-TX,1-RX)</text>
<text x="157" y="269.7">2 - Mode Auto (0-Manual,1-Auto)</text>
<text x="157" y="272.9">3 - ESP TX as DMX TX (0-No,1-Yes)</text>
</g>
</svg>
